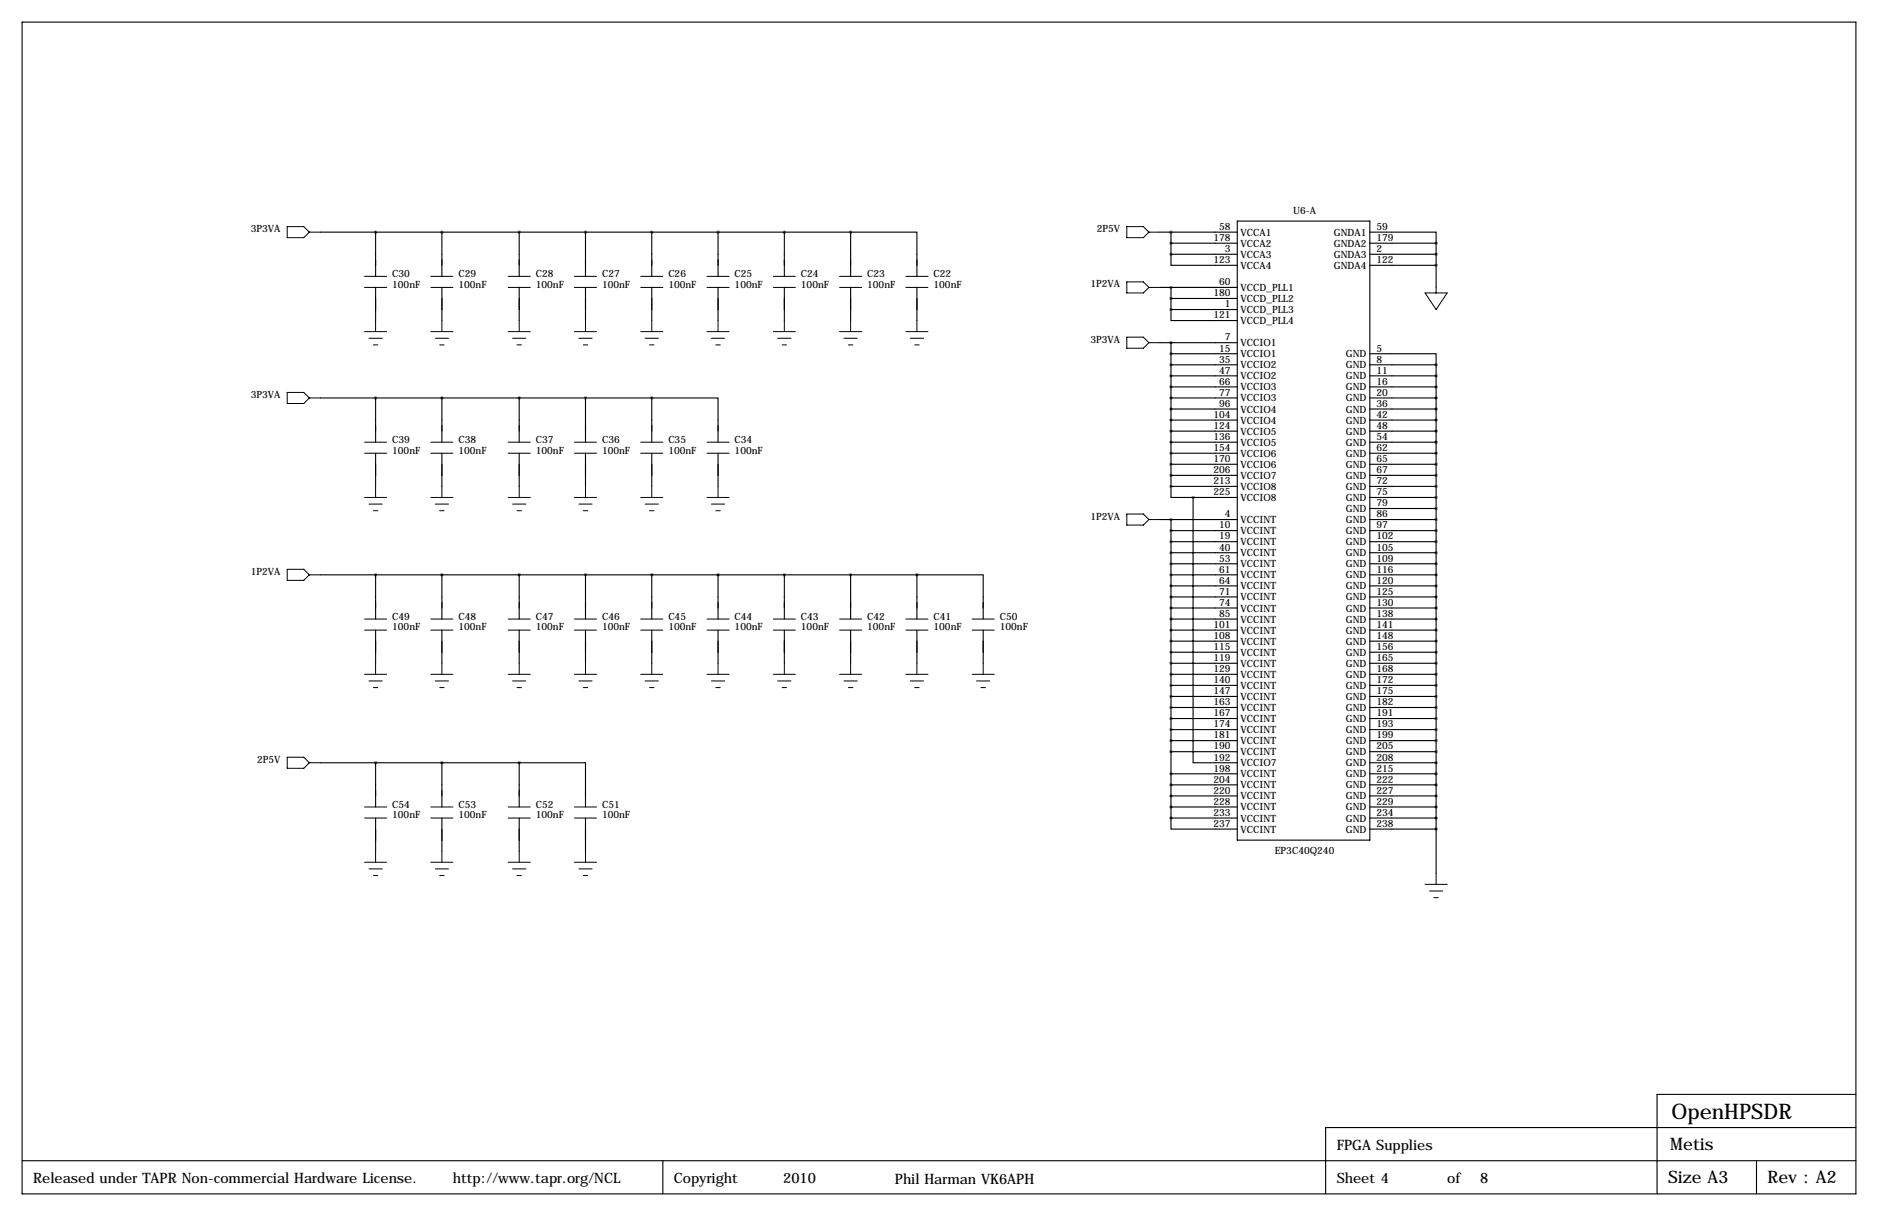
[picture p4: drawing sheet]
<svg xmlns="http://www.w3.org/2000/svg" width="432mm" height="279mm" viewBox="0 0 432 279" stroke-linecap="round" stroke-linejoin="round" font-family="sans-serif">
<g fill="none" stroke="#000" stroke-width=".25">
<path d="M5.1 5.1h421.6v269.2h-421.6zM73.7 53.3h121.9M86.4 53.3v10.2M101.6 53.3v10.2M119.4 53.3v10.2M134.6 53.3v10.2M149.9 53.3v10.2M165.1 53.3v10.2M180.3 53.3v10.2M195.6 53.3h15.2v10.2M195.6 53.3v10.2M266.7 53.3h17.8"/>
<path d="M269.2 58.4v2.6h15.3M269.2 58.4h15.3M269.2 55.9h15.3M269.2 53.3v5.1M284.5 50.8h30.5v142.2h-30.5zM315 53.3h15.2v2.6M315 58.4h15.2M315 55.9h15.2M330.2 55.9v10.1M86.4 66v7.7M101.6 66v7.7M119.4 66v7.7"/>
<path d="M134.6 66v7.7M149.9 66v7.7M165.1 66v7.7M180.3 66v7.7M195.6 66v7.7M210.8 66v7.7M266.7 78.7h17.8M266.7 66h17.8M269.2 71.1v2.6h15.3M269.2 68.6h15.3M269.2 71.1h15.3M269.2 66v5.1"/>
<path d="M269.2 78.7v33.1M315 61h15.2M73.7 91.4h76.2M86.4 91.4v10.2M101.6 91.4v10.2M119.4 91.4v10.2M134.6 91.4v10.2M149.9 91.4h15.2v10.2M149.9 91.4v10.2M269.2 81.3h15.3M269.2 83.8h15.3M269.2 86.4h15.3"/>
<path d="M269.2 88.9h15.3M269.2 91.4h15.3M269.2 94h15.3M269.2 96.5h15.3M269.2 99.1h15.3M315 81.3h15.2v2.5M315 83.8h15.2M315 86.4h15.2M315 88.9h15.2M315 91.4h15.2M315 94h15.2M315 96.5h15.2"/>
<path d="M315 99.1h15.2M330.2 83.8v116.9M86.4 104.1v7.7M101.6 104.1v7.7M119.4 104.1v7.7M134.6 104.1v7.7M149.9 104.1v7.7M165.1 104.1v7.7M266.7 119.4h17.8M269.2 111.8v2.5h5.1M269.2 101.6h15.3M269.2 104.1h15.3"/>
<path d="M269.2 106.7h15.3M269.2 109.2h15.3M269.2 111.8h15.3M269.2 119.4v68.6M274.3 114.3v61h10.2M274.3 114.3h10.2M315 119.4h15.2M315 101.6h15.2M315 104.1h15.2M315 106.7h15.2M315 109.2h15.2M315 111.8h15.2"/>
<path d="M315 114.3h15.2M315 116.8h15.2M73.7 132.1h137.1M86.4 132.1v10.1M101.6 132.1v10.1M119.4 132.1v10.1M134.6 132.1v10.1M149.9 132.1v10.1M165.1 132.1v10.1M180.3 132.1v10.1M195.6 132.1v10.1M210.8 132.1h15.3v10.1"/>
<path d="M210.8 132.1v10.1M269.2 121.9h15.3M269.2 124.5h15.3M269.2 127h15.3M269.2 129.5h15.3M269.2 132.1h15.3M269.2 137.2h15.3M269.2 139.7h15.3M269.2 134.6h15.3M315 121.9h15.2M315 124.5h15.2M315 127h15.2"/>
<path d="M315 129.5h15.2M315 132.1h15.2M315 137.2h15.2M315 139.7h15.2M315 134.6h15.2M86.4 144.8v7.6M101.6 144.8v7.6M119.4 144.8v7.6M134.6 144.8v7.6M149.9 144.8v7.6M165.1 144.8v7.6M180.3 144.8v7.6"/>
<path d="M195.6 144.8v7.6M210.8 144.8v7.6M226.1 144.8v7.6M269.2 142.2h15.3M269.2 144.8h15.3M269.2 147.3h15.3M269.2 149.9h15.3M269.2 152.4h15.3M269.2 154.9h15.3M269.2 157.5h15.3M315 142.2h15.2M315 144.8h15.2"/>
<path d="M315 147.3h15.2M315 149.9h15.2M315 152.4h15.2M315 154.9h15.2M315 157.5h15.2M73.7 175.3h45.7M86.4 175.3v10.1M101.6 175.3v10.1M119.4 175.3h15.2v10.1M119.4 175.3v10.1M269.2 160h15.3M269.2 162.6h15.3"/>
<path d="M269.2 165.1h15.3M269.2 167.6h15.3M269.2 170.2h15.3M269.2 172.7h15.3M269.2 177.8h15.3M315 160h15.2M315 162.6h15.2M315 165.1h15.2M315 167.6h15.2M315 170.2h15.2M315 172.7h15.2M315 175.3h15.2"/>
<path d="M315 177.8h15.2M86.4 188v7.6M101.6 188v7.6M119.4 188v7.6M134.6 188v7.6M269.2 188v2.5h15.3M269.2 180.3h15.3M269.2 182.9h15.3M269.2 185.4h15.3M269.2 188h15.3M315 180.3h15.2M315 182.9h15.2"/>
<path d="M315 185.4h15.2M315 188h15.2M315 190.5h15.2M426.7 259.1h-121.9v15.2M426.7 251.5h-45.7v22.8M5.1 266.7h421.6M152.4 266.7v7.6M403.9 266.7v7.6"/>
</g>
<g fill="none" stroke="#000" stroke-width=".23">
<path d="M66 52.1h3.8l1.3 1.2-1.3 1.3h-3.8zM71.1 53.3h2.6M259.1 52.1h3.8l1.3 1.2-1.3 1.3h-3.8zM264.2 53.3h2.5M83.8 63.5h5.1M83.8 66h5.1M83.8 76.2h5.1M84.8 77.7h3.1M85.9 79.2h1M86.4 73.7v2.5M99.1 63.5h5M99.1 66h5"/>
<path d="M99.1 76.2h5M100.1 77.7h3M101.1 79.2h1M101.6 73.7v2.5M116.8 63.5h5.1M116.8 66h5.1M116.8 76.2h5.1M117.9 77.7h3M118.9 79.2h1M119.4 73.7v2.5M132.1 63.5h5.1M132.1 66h5.1"/>
<path d="M132.1 76.2h5.1M133.1 77.7h3M134.1 79.2h1M134.6 73.7v2.5M147.3 63.5h5.1M147.3 66h5.1M147.3 76.2h5.1M148.3 77.7h3.1M149.4 79.2h1M149.9 73.7v2.5M162.6 63.5h5M162.6 66h5"/>
<path d="M162.6 76.2h5M163.6 77.7h3M164.6 79.2h1M165.1 73.7v2.5M177.8 63.5h5.1M177.8 66h5.1M177.8 76.2h5.1M178.8 77.7h3.1M179.8 79.2h1M180.3 73.7v2.5M193 63.5h5.1M193 66h5.1"/>
<path d="M193 76.2h5.1M194.1 77.7h3M195.1 79.2h1M195.6 73.7v2.5M208.3 63.5h5.1M208.3 66h5.1M208.3 76.2h5.1M209.3 77.7h3M210.3 79.2h1M210.8 73.7v2.5M259.1 64.8h3.8l1.3 1.2-1.3 1.3h-3.8zM259.1 77.5h3.8l1.3 1.2-1.3 1.3h-3.8z"/>
<path d="M264.2 66h2.5M264.2 78.7h2.5M327.7 67.3h5l-2.5 3.8zM330.2 66v1.3M66 90.2h3.8l1.3 1.2-1.3 1.3h-3.8zM71.1 91.4h2.6M83.8 101.6h5.1M83.8 104.1h5.1M83.8 114.3h5.1M84.8 115.8h3.1M85.9 117.3h1M86.4 111.8v2.5"/>
<path d="M99.1 101.6h5M99.1 104.1h5M99.1 114.3h5M100.1 115.8h3M101.1 117.3h1M101.6 111.8v2.5M116.8 101.6h5.1M116.8 104.1h5.1M116.8 114.3h5.1M117.9 115.8h3M118.9 117.3h1M119.4 111.8v2.5"/>
<path d="M132.1 101.6h5.1M132.1 104.1h5.1M132.1 114.3h5.1M133.1 115.8h3M134.1 117.3h1M134.6 111.8v2.5M147.3 101.6h5.1M147.3 104.1h5.1M147.3 114.3h5.1M148.3 115.8h3.1M149.4 117.3h1M149.9 111.8v2.5"/>
<path d="M162.6 101.6h5M162.6 104.1h5M162.6 114.3h5M163.6 115.8h3M164.6 117.3h1M165.1 111.8v2.5M259.1 118.1h3.8l1.3 1.3-1.3 1.3h-3.8zM264.2 119.4h2.5M66 130.8h3.8l1.3 1.3-1.3 1.2h-3.8zM71.1 132.1h2.6M83.8 142.2h5.1M83.8 144.8h5.1"/>
<path d="M83.8 154.9h5.1M84.8 156.5h3.1M85.9 158h1M86.4 152.4v2.5M99.1 142.2h5M99.1 144.8h5M99.1 154.9h5M100.1 156.5h3M101.1 158h1M101.6 152.4v2.5M116.8 142.2h5.1M116.8 144.8h5.1"/>
<path d="M116.8 154.9h5.1M117.9 156.5h3M118.9 158h1M119.4 152.4v2.5M132.1 142.2h5.1M132.1 144.8h5.1M132.1 154.9h5.1M133.1 156.5h3M134.1 158h1M134.6 152.4v2.5M147.3 142.2h5.1M147.3 144.8h5.1"/>
<path d="M147.3 154.9h5.1M148.3 156.5h3.1M149.4 158h1M149.9 152.4v2.5M162.6 142.2h5M162.6 144.8h5M162.6 154.9h5M163.6 156.5h3M164.6 158h1M165.1 152.4v2.5M177.8 142.2h5.1M177.8 144.8h5.1"/>
<path d="M177.8 154.9h5.1M178.8 156.5h3.1M179.8 158h1M180.3 152.4v2.5M193 142.2h5.1M193 144.8h5.1M193 154.9h5.1M194.1 156.5h3M195.1 158h1M195.6 152.4v2.5M208.3 142.2h5.1M208.3 144.8h5.1"/>
<path d="M208.3 154.9h5.1M209.3 156.5h3M210.3 158h1M210.8 152.4v2.5M223.5 142.2h5.1M223.5 144.8h5.1M223.5 154.9h5.1M224.5 156.5h3.1M225.6 158h1M226.1 152.4v2.5M66 174h3.8l1.3 1.3-1.3 1.2h-3.8zM71.1 175.3h2.6"/>
<path d="M83.8 185.4h5.1M83.8 188h5.1M83.8 198.1h5.1M84.8 199.6h3.1M86.4 195.6v2.5M99.1 185.4h5M99.1 188h5M99.1 198.1h5M100.1 199.6h3M101.6 195.6v2.5M116.8 185.4h5.1M116.8 188h5.1"/>
<path d="M116.8 198.1h5.1M117.9 199.6h3M119.4 195.6v2.5M132.1 185.4h5.1M132.1 188h5.1M132.1 198.1h5.1M133.1 199.6h3M134.6 195.6v2.5M85.9 201.2h1M101.1 201.2h1M118.9 201.2h1M134.1 201.2h1"/>
<path d="M327.7 203.2h5M328.7 204.7h3M329.7 206.2h1M330.2 200.7v2.5"/>
</g>
<path d="M269.2 53.3a.05 .05 0 0 0 .1 0 .05 .05 0 0 0-.1 0zM269.2 55.9a.05 .05 0 0 0 .1 0 .05 .05 0 0 0-.1 0zM269.2 58.4a.05 .05 0 0 0 .1 0 .05 .05 0 0 0-.1 0zM269.2 66a.05 .05 0 0 0 .1 0 .05 .05 0 0 0-.1 0zM269.2 71.1a.05 .05 0 0 0 .1 0 .05 .05 0 0 0-.1 0zM269.2 68.6a.05 .05 0 0 0 .1 0 .05 .05 0 0 0-.1 0zM269.2 78.7a.05 .05 0 0 0 .1 0 .05 .05 0 0 0-.1 0zM269.2 81.3a.05 .05 0 0 0 .1 0 .05 .05 0 0 0-.1 0zM269.2 83.8a.05 .05 0 0 0 .1 0 .05 .05 0 0 0-.1 0zM269.2 86.4a.05 .05 0 0 0 .1 0 .05 .05 0 0 0-.1 0zM269.2 88.9a.05 .05 0 0 0 .1 0 .05 .05 0 0 0-.1 0zM269.2 91.4a.05 .05 0 0 0 .1 0 .05 .05 0 0 0-.1 0zM269.2 94a.05 .05 0 0 0 .1 0 .05 .05 0 0 0-.1 0zM269.2 96.5a.05 .05 0 0 0 .1 0 .05 .05 0 0 0-.1 0zM269.2 99.1a.05 .05 0 0 0 .1 0 .05 .05 0 0 0-.1 0zM269.2 101.6a.05 .05 0 0 0 .1 0 .05 .05 0 0 0-.1 0zM269.2 104.1a.05 .05 0 0 0 .1 0 .05 .05 0 0 0-.1 0zM269.2 106.7a.05 .05 0 0 0 .1 0 .05 .05 0 0 0-.1 0zM269.2 109.2a.05 .05 0 0 0 .1 0 .05 .05 0 0 0-.1 0zM269.2 111.8a.05 .05 0 0 0 .1 0 .05 .05 0 0 0-.1 0zM269.2 119.4a.05 .05 0 0 0 .1 0 .05 .05 0 0 0-.1 0zM269.2 121.9a.05 .05 0 0 0 .1 0 .05 .05 0 0 0-.1 0zM269.2 124.5a.05 .05 0 0 0 .1 0 .05 .05 0 0 0-.1 0zM269.2 127a.05 .05 0 0 0 .1 0 .05 .05 0 0 0-.1 0zM269.2 129.5a.05 .05 0 0 0 .1 0 .05 .05 0 0 0-.1 0zM269.2 132.1a.05 .05 0 0 0 .1 0 .05 .05 0 0 0-.1 0zM269.2 134.6a.05 .05 0 0 0 .1 0 .05 .05 0 0 0-.1 0zM269.2 137.2a.05 .05 0 0 0 .1 0 .05 .05 0 0 0-.1 0zM269.2 139.7a.05 .05 0 0 0 .1 0 .05 .05 0 0 0-.1 0zM269.2 142.2a.05 .05 0 0 0 .1 0 .05 .05 0 0 0-.1 0zM269.2 144.8a.05 .05 0 0 0 .1 0 .05 .05 0 0 0-.1 0zM269.2 147.3a.05 .05 0 0 0 .1 0 .05 .05 0 0 0-.1 0zM269.2 149.9a.05 .05 0 0 0 .1 0 .05 .05 0 0 0-.1 0zM269.2 152.4a.05 .05 0 0 0 .1 0 .05 .05 0 0 0-.1 0zM269.2 154.9a.05 .05 0 0 0 .1 0 .05 .05 0 0 0-.1 0zM269.2 157.5a.05 .05 0 0 0 .1 0 .05 .05 0 0 0-.1 0zM269.2 160a.05 .05 0 0 0 .1 0 .05 .05 0 0 0-.1 0zM269.2 162.6a.05 .05 0 0 0 .1 0 .05 .05 0 0 0-.1 0zM269.2 165.1a.05 .05 0 0 0 .1 0 .05 .05 0 0 0-.1 0zM269.2 167.6a.05 .05 0 0 0 .1 0 .05 .05 0 0 0-.1 0zM269.2 170.2a.05 .05 0 0 0 .1 0 .05 .05 0 0 0-.1 0zM269.2 172.7a.05 .05 0 0 0 .1 0 .05 .05 0 0 0-.1 0zM269.2 177.8a.05 .05 0 0 0 .1 0 .05 .05 0 0 0-.1 0zM269.2 180.3a.05 .05 0 0 0 .1 0 .05 .05 0 0 0-.1 0zM269.2 182.9a.05 .05 0 0 0 .1 0 .05 .05 0 0 0-.1 0zM269.2 185.4a.05 .05 0 0 0 .1 0 .05 .05 0 0 0-.1 0zM269.2 188a.05 .05 0 0 0 .1 0 .05 .05 0 0 0-.1 0zM86.3 53.3a.05 .05 0 0 0 .1 0 .05 .05 0 0 0-.1 0zM149.8 53.3a.05 .05 0 0 0 .1 0 .05 .05 0 0 0-.1 0zM180.3 53.3a.05 .05 0 0 0 .1 0 .05 .05 0 0 0-.1 0zM86.3 91.4a.05 .05 0 0 0 .1 0 .05 .05 0 0 0-.1 0zM149.8 91.4a.05 .05 0 0 0 .1 0 .05 .05 0 0 0-.1 0zM86.3 132.1a.05 .05 0 0 0 .1 0 .05 .05 0 0 0-.1 0zM149.8 132.1a.05 .05 0 0 0 .1 0 .05 .05 0 0 0-.1 0zM180.3 132.1a.05 .05 0 0 0 .1 0 .05 .05 0 0 0-.1 0zM86.3 175.3a.05 .05 0 0 0 .1 0 .05 .05 0 0 0-.1 0z" fill="#000" stroke="#000" stroke-width=".63"/>
<text font-size="4.9" x="384.3" y="257">OpenHPSDR</text>
<g font-size="4">
<text x="384" y="264.2">Metis</text>
<text x="383.5" y="271.8">Size A3</text>
<text x="406.4" y="271.8">Rev : A2</text>
</g>
<g font-size="3.3">
<text x="307.3" y="264.2">FPGA Supplies</text>
<text x="7.6" y="271.8">Released under TAPR Non-commercial Hardware License.</text>
<text x="104.1" y="271.8">http://www.tapr.org/NCL</text>
<text x="154.9" y="271.8">Copyright</text>
<text x="180.1" y="271.8">2010</text>
<text x="205.7" y="272">Phil Harman VK6APH</text>
<text x="307.3" y="271.8">Sheet 4</text>
<text x="332.7" y="271.8">of</text>
<text x="340.4" y="271.8">8</text>
</g>
<g font-size="2.3">
<text x="57.7" y="53.3">3P3VA</text>
<text x="252.2" y="53.3">2P5V</text>
<text x="280.3" y="52.8">58</text>
<text x="297.3" y="49.3">U6-A</text>
<text x="316.5" y="52.8">59</text>
<text x="279" y="55.4">178</text>
<text x="281.6" y="57.9">3</text>
<text x="285.2" y="59.2">VCCA3</text>
<text x="285.2" y="54.1">VCCA1</text>
<text x="285.2" y="56.7">VCCA2</text>
<text x="306.7" y="59.2">GNDA3</text>
<text x="306.7" y="54.1">GNDA1</text>
<text x="306.7" y="56.7">GNDA2</text>
<text x="316.5" y="57.9">2</text>
<text x="316.5" y="55.4">179</text>
<text x="90.2" y="63.8">C30</text>
<text x="105.4" y="63.8">C29</text>
<text x="123.2" y="63.8">C28</text>
<text x="138.4" y="63.8">C27</text>
<text x="153.7" y="63.8">C26</text>
<text x="168.9" y="63.8">C25</text>
<text x="184.1" y="63.8">C24</text>
<text x="199.4" y="63.8">C23</text>
<text x="214.6" y="63.8">C22</text>
<text x="279" y="60.5">123</text>
<text x="280.3" y="65.5">60</text>
<text x="285.2" y="61.8">VCCA4</text>
<text x="306.7" y="61.8">GNDA4</text>
<text x="316.5" y="60.5">122</text>
<text x="90.2" y="66.1">100nF</text>
<text x="105.4" y="66.1">100nF</text>
<text x="123.2" y="66.1">100nF</text>
<text x="138.4" y="66.1">100nF</text>
<text x="153.7" y="66.1">100nF</text>
<text x="168.9" y="66.1">100nF</text>
<text x="184.1" y="66.1">100nF</text>
<text x="199.4" y="66.1">100nF</text>
<text x="214.6" y="66.1">100nF</text>
<text x="250.7" y="66">1P2VA</text>
<text x="279" y="68.1">180</text>
<text x="281.6" y="70.6">1</text>
<text x="285.2" y="66.8">VCCD_PLL1</text>
<text x="285.2" y="69.4">VCCD_PLL2</text>
<text x="285.2" y="71.9">VCCD_PLL3</text>
<text x="279" y="73.2">121</text>
<text x="285.2" y="74.5">VCCD_PLL4</text>
<text x="250.7" y="78.7">3P3VA</text>
<text x="280.3" y="80.8">15</text>
<text x="280.3" y="83.3">35</text>
<text x="281.6" y="78.2">7</text>
<text x="285.2" y="79.5">VCCIO1</text>
<text x="285.2" y="82.1">VCCIO1</text>
<text x="309.5" y="82.1">GND</text>
<text x="316.5" y="80.8">5</text>
<text x="316.5" y="83.3">8</text>
<text x="280.3" y="85.9">47</text>
<text x="280.3" y="88.4">66</text>
<text x="285.2" y="84.6">VCCIO2</text>
<text x="285.2" y="87.2">VCCIO2</text>
<text x="285.2" y="89.7">VCCIO3</text>
<text x="309.5" y="84.6">GND</text>
<text x="309.5" y="87.2">GND</text>
<text x="309.5" y="89.7">GND</text>
<text x="316.5" y="85.9">11</text>
<text x="316.5" y="88.4">16</text>
<text x="57.7" y="91.4">3P3VA</text>
<text x="280.3" y="90.9">77</text>
<text x="280.3" y="93.5">96</text>
<text x="285.2" y="92.2">VCCIO3</text>
<text x="285.2" y="94.8">VCCIO4</text>
<text x="309.5" y="92.2">GND</text>
<text x="309.5" y="94.8">GND</text>
<text x="316.5" y="90.9">20</text>
<text x="316.5" y="93.5">36</text>
<text x="90.2" y="101.9">C39</text>
<text x="105.4" y="101.9">C38</text>
<text x="123.2" y="101.9">C37</text>
<text x="138.4" y="101.9">C36</text>
<text x="153.7" y="101.9">C35</text>
<text x="168.9" y="101.9">C34</text>
<text x="279" y="96">104</text>
<text x="279" y="98.6">124</text>
<text x="279" y="101.1">136</text>
<text x="285.2" y="97.3">VCCIO4</text>
<text x="285.2" y="99.9">VCCIO5</text>
<text x="309.5" y="97.3">GND</text>
<text x="309.5" y="99.9">GND</text>
<text x="316.5" y="96">42</text>
<text x="316.5" y="98.6">48</text>
<text x="316.5" y="101.1">54</text>
<text x="90.2" y="104.2">100nF</text>
<text x="105.4" y="104.2">100nF</text>
<text x="123.2" y="104.2">100nF</text>
<text x="138.4" y="104.2">100nF</text>
<text x="153.7" y="104.2">100nF</text>
<text x="168.9" y="104.2">100nF</text>
<text x="279" y="103.6">154</text>
<text x="279" y="106.2">170</text>
<text x="285.2" y="102.4">VCCIO5</text>
<text x="285.2" y="104.9">VCCIO6</text>
<text x="285.2" y="107.5">VCCIO6</text>
<text x="309.5" y="102.4">GND</text>
<text x="309.5" y="104.9">GND</text>
<text x="309.5" y="107.5">GND</text>
<text x="316.5" y="103.6">62</text>
<text x="316.5" y="106.2">65</text>
<text x="279" y="108.7">206</text>
<text x="279" y="111.3">213</text>
<text x="279" y="113.8">225</text>
<text x="285.2" y="110">VCCIO7</text>
<text x="285.2" y="112.6">VCCIO8</text>
<text x="309.5" y="110">GND</text>
<text x="309.5" y="112.6">GND</text>
<text x="316.5" y="108.7">67</text>
<text x="316.5" y="111.3">72</text>
<text x="316.5" y="113.8">75</text>
<text x="250.7" y="119.4">1P2VA</text>
<text x="281.6" y="118.9">4</text>
<text x="285.2" y="115.1">VCCIO8</text>
<text x="309.5" y="115.1">GND</text>
<text x="309.5" y="117.6">GND</text>
<text x="316.5" y="116.3">79</text>
<text x="316.5" y="118.9">86</text>
<text x="280.3" y="121.4">10</text>
<text x="280.3" y="124">19</text>
<text x="285.2" y="120.2">VCCINT</text>
<text x="285.2" y="122.7">VCCINT</text>
<text x="285.2" y="125.3">VCCINT</text>
<text x="309.5" y="120.2">GND</text>
<text x="309.5" y="122.7">GND</text>
<text x="309.5" y="125.3">GND</text>
<text x="316.5" y="121.4">97</text>
<text x="316.5" y="124">102</text>
<text x="280.3" y="126.5">40</text>
<text x="280.3" y="129">53</text>
<text x="280.3" y="131.6">61</text>
<text x="285.2" y="127.8">VCCINT</text>
<text x="285.2" y="130.3">VCCINT</text>
<text x="309.5" y="127.8">GND</text>
<text x="309.5" y="130.3">GND</text>
<text x="316.5" y="126.5">105</text>
<text x="316.5" y="129">109</text>
<text x="316.5" y="131.6">116</text>
<text x="57.7" y="132.1">1P2VA</text>
<text x="280.3" y="136.7">71</text>
<text x="280.3" y="134.1">64</text>
<text x="285.2" y="132.9">VCCINT</text>
<text x="285.2" y="138">VCCINT</text>
<text x="285.2" y="135.4">VCCINT</text>
<text x="309.5" y="132.9">GND</text>
<text x="309.5" y="135.4">GND</text>
<text x="309.5" y="138">GND</text>
<text x="316.5" y="134.1">120</text>
<text x="316.5" y="136.7">125</text>
<text x="90.2" y="142.5">C49</text>
<text x="105.4" y="142.5">C48</text>
<text x="123.2" y="142.5">C47</text>
<text x="138.4" y="142.5">C46</text>
<text x="153.7" y="142.5">C45</text>
<text x="168.9" y="142.5">C44</text>
<text x="184.1" y="142.5">C43</text>
<text x="199.4" y="142.5">C42</text>
<text x="214.6" y="142.5">C41</text>
<text x="229.9" y="142.5">C50</text>
<text x="280.3" y="139.2">74</text>
<text x="280.3" y="141.7">85</text>
<text x="285.2" y="140.5">VCCINT</text>
<text x="285.2" y="143">VCCINT</text>
<text x="309.5" y="140.5">GND</text>
<text x="309.5" y="143">GND</text>
<text x="316.5" y="139.2">130</text>
<text x="316.5" y="141.7">138</text>
<text x="90.2" y="144.9">100nF</text>
<text x="105.4" y="144.9">100nF</text>
<text x="123.2" y="144.9">100nF</text>
<text x="138.4" y="144.9">100nF</text>
<text x="153.7" y="144.9">100nF</text>
<text x="168.9" y="144.9">100nF</text>
<text x="184.1" y="144.9">100nF</text>
<text x="199.4" y="144.9">100nF</text>
<text x="214.6" y="144.9">100nF</text>
<text x="229.9" y="144.9">100nF</text>
<text x="279" y="144.3">101</text>
<text x="279" y="146.8">108</text>
<text x="279" y="149.4">115</text>
<text x="285.2" y="145.6">VCCINT</text>
<text x="285.2" y="148.1">VCCINT</text>
<text x="309.5" y="145.6">GND</text>
<text x="309.5" y="148.1">GND</text>
<text x="316.5" y="144.3">141</text>
<text x="316.5" y="146.8">148</text>
<text x="316.5" y="149.4">156</text>
<text x="279" y="151.9">119</text>
<text x="279" y="154.4">129</text>
<text x="285.2" y="150.7">VCCINT</text>
<text x="285.2" y="153.2">VCCINT</text>
<text x="285.2" y="155.7">VCCINT</text>
<text x="309.5" y="150.7">GND</text>
<text x="309.5" y="153.2">GND</text>
<text x="309.5" y="155.7">GND</text>
<text x="316.5" y="151.9">165</text>
<text x="316.5" y="154.4">168</text>
<text x="279" y="157">140</text>
<text x="279" y="159.5">147</text>
<text x="285.2" y="158.3">VCCINT</text>
<text x="285.2" y="160.8">VCCINT</text>
<text x="309.5" y="158.3">GND</text>
<text x="309.5" y="160.8">GND</text>
<text x="316.5" y="157">172</text>
<text x="316.5" y="159.5">175</text>
<text x="279" y="162.1">163</text>
<text x="279" y="164.6">167</text>
<text x="279" y="167.1">174</text>
<text x="285.2" y="163.4">VCCINT</text>
<text x="285.2" y="165.9">VCCINT</text>
<text x="309.5" y="163.4">GND</text>
<text x="309.5" y="165.9">GND</text>
<text x="316.5" y="162.1">182</text>
<text x="316.5" y="164.6">191</text>
<text x="316.5" y="167.1">193</text>
<text x="279" y="169.7">181</text>
<text x="279" y="172.2">190</text>
<text x="285.2" y="168.4">VCCINT</text>
<text x="285.2" y="171">VCCINT</text>
<text x="285.2" y="173.5">VCCINT</text>
<text x="309.5" y="168.4">GND</text>
<text x="309.5" y="171">GND</text>
<text x="309.5" y="173.5">GND</text>
<text x="316.5" y="169.7">199</text>
<text x="316.5" y="172.2">205</text>
<text x="59.1" y="175.3">2P5V</text>
<text x="279" y="174.8">192</text>
<text x="279" y="177.3">198</text>
<text x="279" y="179.8">204</text>
<text x="285.2" y="176.1">VCCIO7</text>
<text x="285.2" y="178.6">VCCINT</text>
<text x="309.5" y="176.1">GND</text>
<text x="309.5" y="178.6">GND</text>
<text x="316.5" y="174.8">208</text>
<text x="316.5" y="177.3">215</text>
<text x="316.5" y="179.8">222</text>
<text x="90.2" y="185.7">C54</text>
<text x="105.4" y="185.7">C53</text>
<text x="123.2" y="185.7">C52</text>
<text x="138.4" y="185.7">C51</text>
<text x="279" y="182.4">220</text>
<text x="279" y="184.9">228</text>
<text x="285.2" y="181.1">VCCINT</text>
<text x="285.2" y="183.7">VCCINT</text>
<text x="309.5" y="181.1">GND</text>
<text x="309.5" y="183.7">GND</text>
<text x="316.5" y="182.4">227</text>
<text x="316.5" y="184.9">229</text>
<text x="90.2" y="188">100nF</text>
<text x="105.4" y="188">100nF</text>
<text x="123.2" y="188">100nF</text>
<text x="138.4" y="188">100nF</text>
<text x="279" y="187.5">233</text>
<text x="279" y="190">237</text>
<text x="285.2" y="186.2">VCCINT</text>
<text x="285.2" y="188.8">VCCINT</text>
<text x="285.2" y="191.3">VCCINT</text>
<text x="309.5" y="186.2">GND</text>
<text x="309.5" y="188.8">GND</text>
<text x="309.5" y="191.3">GND</text>
<text x="316.5" y="187.5">234</text>
<text x="316.5" y="190">238</text>
<text x="293.1" y="196.2">EP3C40Q240</text>
</g>
</svg>
